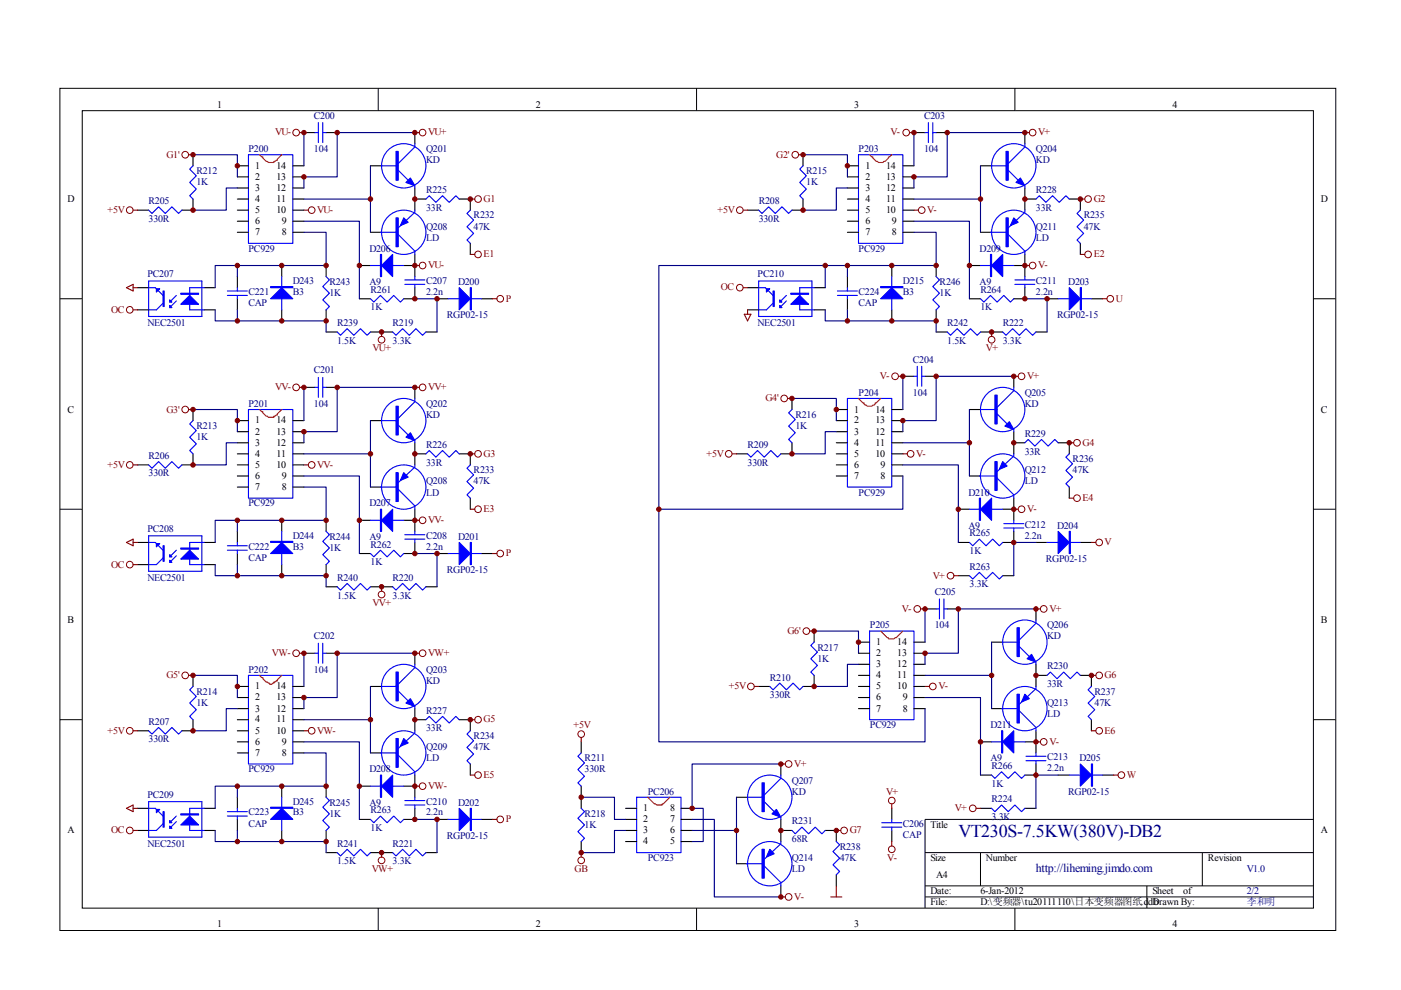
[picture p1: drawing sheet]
<svg xmlns="http://www.w3.org/2000/svg" width="297mm" height="210mm" viewBox="0 0 297 210" stroke-linecap="round" stroke-linejoin="round" font-family="sans-serif">
<g fill="none" stroke="#000" stroke-width=".21">
<path d="M12.7 18.7h270.5v178.6h-270.5zM80.2 18.7v4.7M147.7 18.7v4.7M215.2 18.7v4.7M17.4 23.5h261.1v169h-261.1zM12.7 63.3h4.7M278.4 63.3h4.7M12.7 108h4.7M278.4 108h4.7M12.7 152.6h4.7M278.4 152.6h4.7M278.4 173.7h-82.3v18.8"/>
<path d="M80.2 192.5v4.7M147.7 192.5v4.7M196.1 180.8h82.3M196.1 187.8h82.3M196.1 190.2h82.3M207.9 180.8v7M215.2 192.5v4.7M243.2 187.8v4.7M254.9 180.8v7"/>
</g>
<g fill="none" stroke="#00f" stroke-width=".23">
<path d="M40.9 35.2l-.7 .7 1.4 1.4-1.4 1.4 1.4 1.4-1.4 1.4 .7 .7M52.7 32.8h9.4v18.8h-9.4zM66.8 28.1h.7M67.5 26v4.2M68.4 28.1h.7M68.4 26v4.2M80.9 35.2h3.5M84.4 36.1l2.1 2.1M88 30.5v.7l-3.6 3.5M88 39.4v.5M170.3 35.2l-.7 .7 1.4 1.4-1.4 1.4 1.4 1.4-1.4 1.4 .7 .7M182 32.8h9.4v18.8h-9.4z"/>
<path d="M196.1 28.1h.7M196.8 26v4.2M197.8 28.1h.7M197.8 26v4.2M210.2 35.2h3.6M213.8 36.1l2.1 2.1M217.3 30.5v.7l-3.5 3.5M217.3 39.4v.5M31.5 44.6l.7 .7 1.4-1.4 1.4 1.4 1.4-1.4 1.5 1.4 .7-.7M31.5 59.6h11.3v7.5h-11.3zM59.7 58.6v7.1M69.1 58.6l.7 .7-1.4 1.5 1.4 1.4-1.4 1.4 1.4 1.4-.7 .7"/>
<path d="M78.5 56.3h7.1M80.7 49.3h3.3M84.4 49.7l3.6 3.5v.7M85.8 59.3h4.3M88 44.6v.4l-3.6 3.3M88 58.6v.7M90.3 42.2l.7-.7 1.4 1.4 1.4-1.4 1.4 1.4 1.5-1.4 .7 .7M99.7 44.6l-.7 .7 1.4 1.4-1.4 1.4 1.4 1.4-1.4 1.4 .7 .7M160.9 44.6l.7 .7 1.4-1.4 1.4 1.4 1.4-1.4 1.4 1.4 .7-.7M160.9 59.6h11.2v7.5h-11.2zM189.1 58.6v7.1M198.5 58.6l.7 .7-1.4 1.5 1.4 1.4-1.4 1.4 1.4 1.4-.7 .7"/>
<path d="M207.9 56.3h7M210 49.3h3.3M213.8 49.7l3.5 3.5v.7M215.2 59.3h4.2M217.3 44.6v.4l-3.5 3.3M217.3 58.6v.7M219.6 42.2l.8-.7 1.4 1.4 1.4-1.4 1.4 1.4 1.4-1.4 .7 .7M229 44.6l-.7 .7 1.5 1.4-1.5 1.4 1.5 1.4-1.5 1.4 .7 .7M31.5 61h1.4l1.7 1.6M34.6 64.3l-1.4 1.4h-1.7M37.4 62.6l-1.4 1.4M37.4 63.8l-1.4 1.4"/>
<path d="M43.3 61h-3.1v4.7h3.1M48.2 61.7h4.2M48.2 62.6h4.2M50.3 61v.7M50.3 62.6v.7M71.5 70.4l.7 .7 1.4-1.4 1.4 1.4 1.4-1.4 1.4 1.4 .7-.7M78.5 63.3l.8 .7 1.4-1.4 1.4 1.4 1.4-1.4 1.4 1.4 .7-.7M83.2 70.4l.8 .7 1.4-1.4 1.4 1.4 1.4-1.4 1.4 1.4 .7-.7M85.8 60.3h4.3M88 60.3v.7M95 63.3h7.1M160.9 61h1.4l1.6 1.6"/>
<path d="M163.9 64.3l-1.4 1.4h-1.6M166.7 62.6l-1.4 1.4M166.7 63.8l-1.4 1.4M172.6 61h-3v4.7h3M177.6 61.7h4.2M177.6 62.6h4.2M179.7 61v.7M179.7 62.6v.7M193.8 79.8h.7M194.5 77.7v4.2M195.4 79.8h.7M195.4 77.7v4.2"/>
<path d="M200.8 70.4l.7 .7 1.4-1.4 1.5 1.4 1.4-1.4 1.4 1.4 .7-.7M207.9 63.3l.7 .7 1.4-1.4 1.4 1.4 1.4-1.4 1.4 1.4 .7-.7M212.6 70.4l.7 .7 1.4-1.4 1.4 1.4 1.4-1.4 1.4 1.4 .7-.7M215.2 60.3h4.2M217.3 60.3v.7M224.3 63.3h7.1M31.5 98.6l.7 .7 1.4-1.4 1.4 1.4 1.4-1.4 1.5 1.4 .7-.7M40.9 89.2l-.7 .7 1.4 1.4-1.4 1.4 1.4 1.4-1.4 1.4 .7 .7M52.7 86.8h9.4v18.8h-9.4zM66.8 82.1h.7M67.5 80v4.2M68.4 80v4.2"/>
<path d="M68.4 82.1h.7M80.9 89.2h3.5M84.4 90.1l2.1 2.1M88 84.5v.7l-3.6 3.5M88 98.6v.4l-3.6 3.3M88 93.4v.5M90.3 96.2l.7-.7 1.4 1.4 1.4-1.4 1.4 1.4 1.5-1.4 .7 .7M99.7 98.6l-.7 .7 1.4 1.4-1.4 1.4 1.4 1.4-1.4 1.4 .7 .7M158.5 96.2l.7 .7 1.4-1.4 1.4 1.4 1.4-1.4 1.5 1.4 .7-.7M167.9 86.8l-.7 .7 1.4 1.4-1.4 1.5 1.4 1.4-1.4 1.4 .7 .7M179.7 84.5h9.4v18.8h-9.4zM207.9 86.8h3.5"/>
<path d="M211.4 87.8l2.1 2.1M214.9 82.1v.7l-3.5 3.6M214.9 96.2v.5l-3.5 3.3M214.9 91.1v.4M217.3 93.9l.7-.7 1.4 1.4 1.4-1.4 1.4 1.4 1.4-1.4 .7 .7M226.7 96.2l-.7 .7 1.4 1.4-1.4 1.4 1.4 1.5-1.4 1.4 .7 .7M31.5 113.6h11.3v7.5h-11.3zM31.5 115h1.4l1.7 1.7M34.6 118.3l-1.4 1.4h-1.7M37.4 116.7l-1.4 1.4M37.4 117.8l-1.4 1.4M43.3 115h-3.1v4.7h3.1"/>
<path d="M48.2 115.7h4.2M48.2 116.7h4.2M50.3 115v.7M50.3 116.7v.7M59.7 112.7v7M69.1 112.7l.7 .7-1.4 1.4 1.4 1.4-1.4 1.4 1.4 1.4-.7 .7M78.5 117.4l.8 .7 1.4-1.4 1.4 1.4 1.4-1.4 1.4 1.4 .7-.7M78.5 110.3h7.1M80.7 103.3h3.3M84.4 103.7l3.6 3.6v.7M85.8 113.4h4.3M85.8 114.3h4.3"/>
<path d="M88 112.7v.7M88 114.3v.7M95 117.4h7.1M205.5 115l.7 .7 1.5-1.4 1.4 1.4 1.4-1.4 1.4 1.4 .7-.7M205.5 108h7.1M207.7 100.9h3.2M211.4 101.4l3.5 3.5v.7M212.8 111h4.3M212.8 112h4.3M214.9 110.3v.7M214.9 112v.7M222 115h7"/>
<path d="M66.8 138.5h.7M67.5 136.4v4.2M68.4 136.4v4.2M68.4 138.5h.7M71.5 124.4l.7 .7 1.4-1.4 1.4 1.4 1.4-1.4 1.4 1.4 .7-.7M83.2 124.4l.8 .7 1.4-1.4 1.4 1.4 1.4-1.4 1.4 1.4 .7-.7M172.6 136.2l-.7 .7 1.4 1.4-1.4 1.4 1.4 1.4-1.4 1.4 .7 .7M184.4 133.8h9.4v18.8h-9.4zM198.5 129.1h.7M199.2 127v4.2M200.1 129.1h.7M200.1 127v4.2"/>
<path d="M205.5 122.1l.7 .7 1.5-1.4 1.4 1.4 1.4-1.4 1.4 1.4 .7-.7M212.6 136.2h3.5M216.1 137.1l2.1 2.1M219.6 131.5v.7l-3.5 3.5M31.5 154.9l.7 .7 1.4-1.4 1.4 1.4 1.4-1.4 1.5 1.4 .7-.7M40.9 145.5l-.7 .8 1.4 1.4-1.4 1.4 1.4 1.4-1.4 1.4 .7 .7M52.7 143.2h9.4v18.8h-9.4zM80.7 159.6h3.3M80.9 145.5h3.5M84.4 146.5l2.1 2.1M88 140.9v.7l-3.6 3.5M88 154.9v.5l-3.6 3.3"/>
<path d="M88 149.8v.4M90.3 152.6l.7-.7 1.4 1.4 1.4-1.4 1.4 1.4 1.5-1.4 .7 .7M99.7 154.9l-.7 .7 1.4 1.5-1.4 1.4 1.4 1.4-1.4 1.4 .7 .7M123.2 159.6l-.7 .7 1.4 1.5-1.4 1.4 1.4 1.4-1.4 1.4 .7 .7M163.2 145.5l.7 .8 1.4-1.5 1.4 1.5 1.4-1.5 1.5 1.5 .7-.8M210.2 157.3h7.1M212.4 150.2h3.2M216.1 150.7l3.5 3.5v.7M219.6 145.5v.5l-3.5 3.3M219.6 140.4v.5M219.6 159.6v.7M222 143.2l.7-.7 1.4 1.4 1.4-1.4 1.4 1.4 1.4-1.4 .7 .7"/>
<path d="M231.4 145.5l-.7 .8 1.4 1.4-1.4 1.4 1.4 1.4-1.4 1.4 .7 .7M31.5 170h11.3v7.5h-11.3zM31.5 171.4h1.4l1.7 1.6M34.6 174.7l-1.4 1.4h-1.7M37.4 173l-1.4 1.4M37.4 174.2l-1.4 1.4M43.3 171.4h-3.1v4.7h3.1M48.2 172.1h4.2M48.2 173h4.2M50.3 171.4v.7M50.3 173v.7M59.7 169v7.1"/>
<path d="M69.1 169l.7 .7-1.4 1.4 1.4 1.5-1.4 1.4 1.4 1.4-.7 .7M78.5 173.7l.8 .7 1.4-1.4 1.4 1.4 1.4-1.4 1.4 1.4 .7-.7M78.5 166.7h7.1M84.4 160.1l3.6 3.5v.7M85.8 169.7h4.3M85.8 170.7h4.3M88 169v.7M88 170.7v.7M95 173.7h7.1M123.2 171.4l.7 .7-1.4 1.4 1.4 1.4-1.4 1.4 1.4 1.4-.7 .7M135 169h9.4v11.8h-9.4zM158.5 169h3.5"/>
<path d="M162 170l2.1 2.1M165.6 164.3v.7l-3.6 3.6M165.6 178.4v.5l-3.6 3.3M165.6 173.3v.4M167.9 176.1l.7 .7 1.4-1.4 1.4 1.4 1.4-1.4 1.5 1.4 .7-.7M177.3 178.4l.7 .7-1.4 1.4 1.4 1.5-1.4 1.4 1.4 1.4-.7 .7M187 174.4h4.2M187 175.4h4.2M189.1 173.7v.7M189.1 175.4v.7M210.2 164.3l.7 .7 1.5-1.4 1.4 1.4 1.4-1.4 1.4 1.4 .7-.7M210.2 171.4l.7 .7 1.5-1.4 1.4 1.4 1.4-1.4 1.4 1.4 .7-.7"/>
<path d="M217.5 160.3h4.3M217.5 161.3h4.3M219.6 161.3v.7M226.7 164.3h7.1M71.5 180.8l.7 .7 1.4-1.4 1.4 1.4 1.4-1.4 1.4 1.4 .7-.7M83.2 180.8l.8 .7 1.4-1.4 1.4 1.4 1.4-1.4 1.4 1.4 .7-.7M158.3 183.1h3.3M162 183.6l3.6 3.5v.7"/>
<circle cx="85.6" cy="35.2" r="4.7"/>
<circle cx="214.9" cy="35.2" r="4.7"/>
<circle cx="85.6" cy="49.2" r="4.7"/>
<circle cx="214.9" cy="49.2" r="4.7"/>
<circle cx="85.6" cy="89.2" r="4.7"/>
<circle cx="212.6" cy="86.8" r="4.7"/>
<circle cx="85.6" cy="103.3" r="4.7"/>
<circle cx="212.6" cy="100.9" r="4.7"/>
<circle cx="217.3" cy="136.2" r="4.7"/>
<circle cx="85.6" cy="159.6" r="4.7"/>
<circle cx="85.6" cy="145.5" r="4.7"/>
<circle cx="217.3" cy="150.2" r="4.7"/>
<circle cx="163.2" cy="169" r="4.7"/>
<circle cx="163.2" cy="183.1" r="4.7"/>
</g>
<g fill="none" stroke="#000" stroke-width=".23">
<path d="M40.9 32.8v2.4M50.3 35.2h2.4M50.3 37.5h2.4M50.3 39.9h2.4M62.1 35.2h2.3M62.1 37.5h2.3M62.1 39.9h2.3M64.4 28.1h2.4M69.1 28.1h2.4M78.5 35.2h2.4M88 28.1v2.4M88 39.9v4.7"/>
<path d="M170.3 32.8v2.4M179.7 35.2h2.3M179.7 37.5h2.3M179.7 39.9h2.3M191.4 35.2h2.4M191.4 37.5h2.4M191.4 39.9h2.4M193.8 28.1h2.3M198.5 28.1h2.3M207.9 35.2h2.3M217.3 28.1v2.4M217.3 39.9v4.7"/>
<path d="M29.2 44.6h2.3M40.9 42.2v2.4h-2.3M50.3 42.2h2.4M50.3 44.6h2.4M50.3 46.9h2.4M50.3 49.3h2.4M50.3 58.6v2.4M59.7 56.3v2.3M62.1 42.2h2.3M62.1 44.6h2.3M62.1 46.9h2.3M62.1 49.3h2.3"/>
<path d="M69.1 56.3v2.3M76.2 56.3h2.3M78.5 49.3h2.4M85.6 56.3h2.4M88 42.2h2.3M88 53.9v4.7M97.4 42.2h2.3v2.4M99.7 51.6v2.3M158.5 44.6h2.4M170.3 42.2v2.4h-2.4M179.7 42.2h2.3M179.7 44.6h2.3"/>
<path d="M179.7 46.9h2.3M179.7 49.3h2.3M179.7 58.6v2.4M189.1 56.3v2.3M191.4 42.2h2.4M191.4 44.6h2.4M191.4 46.9h2.4M191.4 49.3h2.4M198.5 56.3v2.3M205.5 56.3h2.4M207.9 49.3h2.3M214.9 56.3h2.4"/>
<path d="M217.3 42.2h2.3M217.3 53.9v4.7M226.7 42.2h2.3v2.4M229 51.6v2.3M29.2 65.7h2.3M29.2 61h2.3M43.3 65.7h2.3M43.3 61h2.3M50.3 63.3v2.4M59.7 65.7v2.3M69.1 70.4h2.4M69.1 65.7v2.3"/>
<path d="M76.2 63.3h2.3M78.5 70.4h4.7M88 61v2.3h-2.4M90.3 70.4h2.4M92.7 63.3h2.3M102.1 63.3h2.3M158.5 65.7h2.4M158.5 61h2.4M172.6 65.7h2.4M172.6 61h2.4M179.7 63.3v2.4M189.1 65.7v2.3"/>
<path d="M191.4 79.8h2.4M196.1 79.8h2.4M198.5 70.4h2.3M198.5 65.7v2.3M205.5 63.3h2.4M207.9 70.4h4.7M214.9 79.8v2.3M217.3 61v2.3h-2.4M219.6 70.4h2.4M222 63.3h2.3M231.4 63.3h2.4M29.2 98.6h2.3"/>
<path d="M40.9 86.8v2.4M40.9 96.2v2.4h-2.3M50.3 89.2h2.4M50.3 91.5h2.4M50.3 93.9h2.4M50.3 96.2h2.4M50.3 98.6h2.4M62.1 89.2h2.3M62.1 91.5h2.3M62.1 93.9h2.3M62.1 96.2h2.3M62.1 98.6h2.3"/>
<path d="M64.4 82.1h2.4M69.1 82.1h2.4M78.5 89.2h2.4M88 82.1v2.4M88 93.9v4.7M88 96.2h2.3M97.4 96.2h2.3v2.4M156.2 96.2h2.3M167.9 93.9v2.3h-2.3M167.9 84.5v2.3M177.3 89.2h2.4M177.3 91.5h2.4"/>
<path d="M177.3 93.9h2.4M177.3 96.2h2.4M177.3 98.6h2.4M177.3 86.8h2.4M189.1 89.2h2.3M189.1 91.5h2.3M189.1 93.9h2.3M189.1 96.2h2.3M189.1 98.6h2.3M189.1 86.8h2.3M205.5 86.8h2.4M214.9 93.9h2.4"/>
<path d="M214.9 91.5v4.7M224.3 93.9h2.4v2.3M29.2 119.7h2.3M29.2 115h2.3M43.3 119.7h2.3M43.3 115h2.3M50.3 112.7v2.3M50.3 117.4v2.3M50.3 100.9h2.4M50.3 103.3h2.4M59.7 110.3v2.4M59.7 119.7v2.4"/>
<path d="M62.1 100.9h2.3M62.1 103.3h2.3M69.1 110.3v2.4M69.1 119.7v2.4M76.2 117.4h2.3M76.2 110.3h2.3M78.5 103.3h2.4M85.6 110.3h2.4M88 108v4.7M88 115v2.4h-2.4M92.7 117.4h2.3M99.7 105.6v2.4"/>
<path d="M102.1 117.4h2.3M177.3 100.9h2.4M189.1 100.9h2.3M203.2 115h2.3M203.2 108h2.3M205.5 100.9h2.4M212.6 108h2.3M214.9 112.7v2.3h-2.3M214.9 105.6v4.7M219.6 115h2.4M226.7 103.3v2.3M229 115h2.4"/>
<path d="M64.4 138.5h2.4M69.1 124.4h2.4M69.1 138.5h2.4M78.5 124.4h4.7M88 138.5v2.4M90.3 124.4h2.4M172.6 133.8v2.4M182 138.5h2.4M182 136.2h2.4M193.8 138.5h2.3M193.8 136.2h2.3M196.1 129.1h2.4"/>
<path d="M200.8 129.1h2.4M203.2 122.1h2.3M210.2 136.2h2.4M212.6 122.1h2.3M219.6 129.1v2.4M29.2 154.9h2.3M40.9 143.2v2.3M40.9 152.6v2.3h-2.3M50.3 145.5h2.4M50.3 147.9h2.4M50.3 150.2h2.4M50.3 152.6h2.4"/>
<path d="M50.3 154.9h2.4M50.3 157.3h2.4M50.3 159.6h2.4M62.1 145.5h2.3M62.1 147.9h2.3M62.1 150.2h2.3M62.1 152.6h2.3M62.1 154.9h2.3M62.1 157.3h2.3M62.1 159.6h2.3M78.5 145.5h2.4M78.5 159.6h2.4"/>
<path d="M88 150.2v4.7M88 152.6h2.3M97.4 152.6h2.3v2.3M123.2 157.3v2.3M160.9 145.5h2.3M172.6 143.2v2.3h-2.3M182 145.5h2.4M182 147.9h2.4M182 150.2h2.4M182 140.9h2.4M182 143.2h2.4M193.8 145.5h2.3"/>
<path d="M193.8 147.9h2.3M193.8 150.2h2.3M193.8 140.9h2.3M193.8 143.2h2.3M207.9 157.3h2.3M210.2 150.2h2.4M217.3 157.3h2.3M219.6 143.2h2.4M219.6 140.9v4.6M219.6 154.9v4.7M229 143.2h2.4v2.3M231.4 152.6v2.3"/>
<path d="M29.2 176.1h2.3M29.2 171.4h2.3M43.3 176.1h2.3M43.3 171.4h2.3M50.3 169v2.4M50.3 173.7v2.4M59.7 166.7v2.3M59.7 176.1v2.3M69.1 166.7v2.3M69.1 176.1v2.3M76.2 173.7h2.3M76.2 166.7h2.3"/>
<path d="M85.6 166.7h2.4M88 164.3v4.7M88 171.4v2.3h-2.4M92.7 173.7h2.3M99.7 162v2.3M102.1 173.7h2.3M123.2 166.7v4.7M123.2 178.4v2.4M132.6 173.7h2.4M132.6 176.1h2.4M132.6 171.4h2.4M132.6 178.4h2.4"/>
<path d="M144.4 173.7h2.3M144.4 176.1h2.3M144.4 171.4h2.3M144.4 178.4h2.3M156.2 169h2.3M165.6 176.1h2.3M165.6 162v2.3M165.6 173.7v4.7M175 176.1h2.3v2.3M189.1 171.4v2.3M189.1 176.1v2.3M207.9 171.4h2.3"/>
<path d="M207.9 164.3h2.3M217.3 171.4h2.3M219.6 162v2.3h-2.3M224.3 164.3h2.4M233.8 164.3h2.3M69.1 180.8h2.4M78.5 180.8h4.7M90.3 180.8h2.4M156.2 183.1h2.3M165.6 187.8v2.4M177.3 185.5v2.3"/>
</g>
<path d="M55 32.8l.5 .5h.2v.2l.5 .5a2.19 2.19 0 0 0 1.9 .5v-.3l.7-.2v-.3l.9-.9M184.4 32.8l.4 .5h.3a1.74 1.74 0 0 0 1.6 1.2 1.74 1.74 0 0 0 1.7-1.2h.2l.5-.5M55 86.8l.5 .5h.2v.2l.5 .5a2.17 2.17 0 0 0 1.9 .5v-.3l.7-.2v-.2l.9-1M182 84.5l1 .9h.2a1.17 1.17 0 0 0 1.9 .5h.2l.2-.5h.3l.9-.9M186.7 133.8l1.4 1.4h.3v.2a2.17 2.17 0 0 0 2.1-.7l.9-.9M55 143.2l.5 .5h.2v.2l.7 .7 .7 .2v.3h.5l.5-.3v-.2l.7-.2v-.3l.9-.9M137.3 169l.3 .3a3.7 3.7 0 0 0 1.9 1.4h.9v-.3h.2l1.4-1.4" fill="none" stroke="#f00" stroke-width=".23"/>
<g fill="#00f" stroke="#00f" stroke-width=".23">
<path d="M86.1 38.7l.9-1 1 1.7z"/>
<path d="M85.6 46.2l.9 .9-1.6 .7z"/>
<path d="M97.4 61l2.3 2.3-2.3 2.4z"/>
<path d="M80.9 56.3l2.3-2.4v4.7z"/>
<path d="M38.3 64.5l1.9-1.9 1.9 1.9z"/>
<path d="M36 64.8l.4 .4h-.4z"/>
<path d="M36 63.6l.4 .4h-.4z"/>
<path d="M33.2 61.2h.7l-.7 .7z"/>
<path d="M57.4 63.3l2.3-2.3 2.4 2.3z"/>
<path d="M87 91.8l1 1.6-1.9-.7z"/>
<path d="M85.6 100.2l.9 1-1.6 .7z"/>
<path d="M97.4 115l2.3 2.4-2.3 2.3z"/>
<path d="M83.2 108v4.7l-2.3-2.4z"/>
<path d="M38.3 118.5l1.9-1.8 1.9 1.8z"/>
<path d="M36 118.8l.4 .4h-.4z"/>
<path d="M36 117.6l.4 .5h-.4z"/>
<path d="M33.2 115.3h.7l-.7 .7z"/>
<path d="M57.4 117.4l2.3-2.4 2.4 2.4z"/>
<path d="M86.1 149.1l.9-1 1 1.7z"/>
<path d="M85.6 156.6l.9 .9-1.6 .7z"/>
<path d="M97.4 171.4l2.3 2.3-2.3 2.4z"/>
<path d="M83.2 164.3v4.7l-2.3-2.3z"/>
<path d="M38.3 174.9l1.9-1.9 1.9 1.9z"/>
<path d="M36 175.1l.4 .5h-.4z"/>
<path d="M36 174l.4 .4h-.4z"/>
<path d="M33.2 171.6h.7l-.7 .7z"/>
<path d="M57.4 173.7l2.3-2.3 2.4 2.3z"/>
<path d="M215.4 38.7l.9-1 1 1.7z"/>
<path d="M214.9 46.2l1 .9-1.7 .7z"/>
<path d="M226.7 61l2.3 2.3-2.3 2.4z"/>
<path d="M210.2 56.3l2.4-2.4v4.7z"/>
<path d="M167.7 64.5l1.9-1.9 1.8 1.9z"/>
<path d="M165.3 64.8l.5 .4h-.5z"/>
<path d="M165.3 63.6l.5 .4h-.5z"/>
<path d="M162.5 61.2h.7l-.7 .7z"/>
<path d="M186.7 63.3l2.4-2.3 2.3 2.3z"/>
<path d="M218.7 138.7l.9 1.7-1.8-.7z"/>
<path d="M217.3 147.2l.9 .9-1.6 .7z"/>
<path d="M229 162l2.4 2.3-2.4 2.4z"/>
<path d="M212.6 157.3l2.3-2.4v4.7z"/>
<path d="M213.1 90.4l.9-1 .9 1.7z"/>
<path d="M212.6 97.9l.9 .9-1.6 .7z"/>
<path d="M224.3 112.7l2.4 2.3-2.4 2.4z"/>
<path d="M207.9 108l2.3-2.4v4.7z"/>
<path d="M164.6 171.6l1 1.7-1.9-.7z"/>
<path d="M163.2 180.1l.9 .9-1.6 .7z"/>
<path d="M84 32.1h.4v6.1h-.4z" fill-rule="evenodd"/>
<path d="M84 46.2h.4v6.1h-.4z" fill-rule="evenodd"/>
<path d="M99.7 61h.2v4.7h-.2z" fill-rule="evenodd"/>
<path d="M80.7 53.9h.2v4.7h-.2z" fill-rule="evenodd"/>
<path d="M38.3 62.2h3.8v.2h-3.8z" fill-rule="evenodd"/>
<path d="M34.6 61.7h.2v3.3h-.2z" fill-rule="evenodd"/>
<path d="M57.4 60.8h4.7v.2h-4.7z" fill-rule="evenodd"/>
<path d="M84 86.1h.4v6.1h-.4z" fill-rule="evenodd"/>
<path d="M84 100.2h.4v6.1h-.4z" fill-rule="evenodd"/>
<path d="M99.7 115h.2v4.7h-.2z" fill-rule="evenodd"/>
<path d="M80.7 108h.2v4.7h-.2z" fill-rule="evenodd"/>
<path d="M38.3 116.2h3.8v.2h-3.8z" fill-rule="evenodd"/>
<path d="M34.6 115.7h.2v3.3h-.2z" fill-rule="evenodd"/>
<path d="M57.4 114.8h4.7v.2h-4.7z" fill-rule="evenodd"/>
<path d="M84 142.5h.4v6.1h-.4z" fill-rule="evenodd"/>
<path d="M84 156.6h.4v6.1h-.4z" fill-rule="evenodd"/>
<path d="M99.7 171.4h.2v4.7h-.2z" fill-rule="evenodd"/>
<path d="M80.7 164.3h.2v4.7h-.2z" fill-rule="evenodd"/>
<path d="M38.3 172.6h3.8v.2h-3.8z" fill-rule="evenodd"/>
<path d="M34.6 172.1h.2v3.3h-.2z" fill-rule="evenodd"/>
<path d="M57.4 171.1h4.7v.3h-4.7z" fill-rule="evenodd"/>
<path d="M213.3 32.1h.5v6.1h-.5z" fill-rule="evenodd"/>
<path d="M213.3 46.2h.5v6.1h-.5z" fill-rule="evenodd"/>
<path d="M229 61h.3v4.7h-.3z" fill-rule="evenodd"/>
<path d="M210 53.9h.2v4.7h-.2z" fill-rule="evenodd"/>
<path d="M167.7 62.2h3.7v.2h-3.7z" fill-rule="evenodd"/>
<path d="M163.9 61.7h.2v3.3h-.2z" fill-rule="evenodd"/>
<path d="M186.7 60.8h4.7v.2h-4.7z" fill-rule="evenodd"/>
<path d="M215.6 133.1h.5v6.1h-.5z" fill-rule="evenodd"/>
<path d="M215.6 147.2h.5v6.1h-.5z" fill-rule="evenodd"/>
<path d="M231.4 162h.2v4.7h-.2z" fill-rule="evenodd"/>
<path d="M212.4 154.9h.2v4.7h-.2z" fill-rule="evenodd"/>
<path d="M210.9 83.8h.5v6.1h-.5z" fill-rule="evenodd"/>
<path d="M210.9 97.9h.5v6.1h-.5z" fill-rule="evenodd"/>
<path d="M226.7 112.7h.2v4.7h-.2z" fill-rule="evenodd"/>
<path d="M207.7 105.6h.2v4.7h-.2z" fill-rule="evenodd"/>
<path d="M161.6 166h.4v6.1h-.4z" fill-rule="evenodd"/>
<path d="M161.6 180.1h.4v6.1h-.4z" fill-rule="evenodd"/>
</g>
<g fill="none" stroke="#800000" stroke-width=".21">
<circle cx="39.3" cy="32.8" r=".71"/>
<circle cx="62.8" cy="28.1" r=".71"/>
<circle cx="89.6" cy="28.1" r=".7"/>
<circle cx="168.6" cy="32.8" r=".71"/>
<circle cx="192.1" cy="28.1" r=".7"/>
<circle cx="218.9" cy="28.1" r=".7"/>
<circle cx="27.5" cy="44.6" r=".71"/>
<circle cx="66.1" cy="44.6" r=".7"/>
<circle cx="89.6" cy="56.3" r=".7"/>
<circle cx="101.4" cy="53.9" r=".7"/>
<circle cx="101.4" cy="42.2" r=".7"/>
<circle cx="156.9" cy="44.6" r=".7"/>
<circle cx="195.4" cy="44.6" r=".7"/>
<circle cx="218.9" cy="56.3" r=".7"/>
<circle cx="230.7" cy="53.9" r=".7"/>
<circle cx="230.7" cy="42.2" r=".7"/>
<circle cx="27.5" cy="65.7" r=".71"/>
<circle cx="80.9" cy="72" r=".71"/>
<circle cx="106.1" cy="63.3" r=".71"/>
<circle cx="156.9" cy="61" r=".7"/>
<circle cx="189.8" cy="79.8" r=".71"/>
<circle cx="210.2" cy="72" r=".71"/>
<circle cx="216.6" cy="79.8" r=".71"/>
<circle cx="235.4" cy="63.3" r=".7"/>
<circle cx="27.5" cy="98.6" r=".71"/>
<circle cx="39.3" cy="86.8" r=".71"/>
<circle cx="62.8" cy="82.1" r=".71"/>
<circle cx="66.1" cy="98.6" r=".71"/>
<circle cx="89.6" cy="82.1" r=".71"/>
<circle cx="101.4" cy="96.2" r=".71"/>
<circle cx="154.5" cy="96.2" r=".71"/>
<circle cx="166.3" cy="84.5" r=".71"/>
<circle cx="193.1" cy="96.2" r=".71"/>
<circle cx="228.3" cy="93.9" r=".71"/>
<circle cx="27.5" cy="119.7" r=".71"/>
<circle cx="89.6" cy="110.3" r=".71"/>
<circle cx="101.4" cy="108" r=".7"/>
<circle cx="106.1" cy="117.4" r=".71"/>
<circle cx="216.6" cy="108" r=".71"/>
<circle cx="228.3" cy="105.6" r=".71"/>
<circle cx="233" cy="115" r=".71"/>
<circle cx="62.8" cy="138.5" r=".71"/>
<circle cx="80.9" cy="126.1" r=".71"/>
<circle cx="89.6" cy="138.5" r=".7"/>
<circle cx="171" cy="133.8" r=".71"/>
<circle cx="194.5" cy="129.1" r=".71"/>
<circle cx="201.5" cy="122.1" r=".71"/>
<circle cx="221.3" cy="129.1" r=".71"/>
<circle cx="27.5" cy="154.9" r=".71"/>
<circle cx="39.3" cy="143.2" r=".71"/>
<circle cx="66.1" cy="154.9" r=".7"/>
<circle cx="101.4" cy="152.6" r=".7"/>
<circle cx="123.2" cy="155.6" r=".7"/>
<circle cx="159.2" cy="145.5" r=".71"/>
<circle cx="197.8" cy="145.5" r=".71"/>
<circle cx="221.3" cy="157.3" r=".71"/>
<circle cx="233" cy="143.2" r=".71"/>
<circle cx="233" cy="154.9" r=".71"/>
<circle cx="27.5" cy="176.1" r=".71"/>
<circle cx="89.6" cy="166.7" r=".7"/>
<circle cx="101.4" cy="164.3" r=".7"/>
<circle cx="106.1" cy="173.7" r=".71"/>
<circle cx="167.2" cy="162" r=".71"/>
<circle cx="179" cy="176.1" r=".71"/>
<circle cx="189.1" cy="169.7" r=".7"/>
<circle cx="206.2" cy="171.4" r=".71"/>
<circle cx="237.8" cy="164.3" r=".71"/>
<circle cx="80.9" cy="182.4" r=".71"/>
<circle cx="123.2" cy="182.4" r=".7"/>
<circle cx="167.2" cy="190.2" r=".71"/>
<circle cx="189.1" cy="180.1" r=".7"/>
</g>
<g fill="none" stroke="#800000" stroke-width=".23">
<path d="M40 32.8h.9M63.5 28.1h.9M88 28.1h.9M169.3 32.8h1M192.8 28.1h1M217.3 28.1h.9M28.2 44.6h1M64.4 44.6h1M88 56.3h.9M99.7 53.9h1M99.7 42.2h1M157.6 44.6h.9"/>
<path d="M193.8 44.6h.9M217.3 56.3h.9M229 53.9h1M229 42.2h1M26.8 61l1.4-.7v1.4zM28.2 65.7h1M28.2 61h1M80.9 70.4v.9M104.4 63.3h1M157.6 61h.9M157.8 66.6h1.4l-.7 1.4zM158.5 65.7v.9"/>
<path d="M190.5 79.8h.9M210.2 70.4v.9M214.9 79.8h1M233.8 63.3h.9M28.2 98.6h1M40 86.8h.9M63.5 82.1h.9M64.4 98.6h1M88 82.1h.9M99.7 96.2h1M155.2 96.2h1M167 84.5h.9"/>
<path d="M191.4 96.2h1M226.7 93.9h.9M26.8 115l1.4-.7v1.4zM28.2 119.7h1M28.2 115h1M88 110.3h.9M99.7 108h1M104.4 117.4h1M214.9 108h1M226.7 105.6h.9M231.4 115h.9M63.5 138.5h.9"/>
<path d="M80.9 124.4v.9M88 138.5h.9M171.7 133.8h.9M195.2 129.1h.9M202.2 122.1h1M219.6 129.1h1M28.2 154.9h1M40 143.2h.9M64.4 154.9h1M99.7 152.6h1M123.2 156.4v.9M159.9 145.5h1"/>
<path d="M196.1 145.5h1M219.6 157.3h1M231.4 154.9h.9M231.4 143.2h.9M26.8 171.4l1.4-.7v1.4zM28.2 176.1h1M28.2 171.4h1M88 166.7h.9M99.7 164.3h1M104.4 173.7h1M165.6 162h.9M177.3 176.1h1"/>
<path d="M189.1 170.4v1M189.1 178.4v1M206.9 171.4h1M236.1 164.3h.9M80.9 180.8v.9M123.2 180.8v.9M165.6 190.2h.9M176.1 190.2h2.4M177.3 187.8v2.4"/>
</g>
<g fill="none" stroke="#000080" stroke-width=".23">
<path d="M40.9 32.8h9.4v4.7M50.3 39.9h-2.3v4.7h-7.1M64.4 28.1v7.1M78.5 35.2v14.1M88 28.1h-16.5v9.4h-7.1v2.4M170.3 32.8h9.4v4.7M179.7 39.9h-2.4v4.7h-7M193.8 28.1v7.1M207.9 35.2v14.1M217.3 28.1h-16.5v9.4h-7v2.4M50.3 56.3v2.3M64.4 46.9h11.8v16.4"/>
<path d="M64.4 49.3h4.7v7h-23.5v4.7M64.4 42.2h14.1M175 56.3h-35.3v101h56.4v-7.1M179.7 56.3v2.3M193.8 46.9h11.7v16.4M193.8 49.3h4.7v7h-23.5v4.7M193.8 42.2h14.1M45.6 65.7v2.3h23.5v2.4M50.3 65.7v2.3M88 63.3h4.7v7.1M175 65.7v2.3h23.5v2.4M179.7 65.7v2.3"/>
<path d="M191.4 79.8v7M214.9 79.8h-16.4v9.4h-7.1v2.3M217.3 63.3h4.7v7.1M40.9 86.8h9.4v4.7M50.3 93.9h-2.3v4.7h-7.1M64.4 82.1v7.1M64.4 96.2h14.1M78.5 89.2v14.1M88 82.1h-16.5v9.4h-7.1v2.4M167.9 84.5h9.4v4.7M177.3 91.5h-2.3v4.7h-7.1M191.4 98.6h11.8v16.4"/>
<path d="M191.4 93.9h14.1M205.5 86.8v14.1M45.6 119.7v2.4h23.5v2.3M50.3 110.3v2.4M50.3 119.7v2.4M64.4 100.9h11.8v16.5M64.4 103.3h4.7v7h-23.5v4.7M88 117.4h4.7v7M191.4 100.9v7.1h-51.7M219.6 115h-4.7v7.1M64.4 138.5v7M88 138.5h-16.5v9.4h-7.1v2.3"/>
<path d="M172.6 133.8h9.4v4.7M196.1 129.1v7.1M210.2 136.2v14M219.6 129.1h-16.4v9.4h-7.1v2.4M40.9 143.2h9.4v4.7M50.3 150.2h-2.3v4.7h-7.1M64.4 157.3h11.8v16.4M64.4 159.6h4.7v7.1h-23.5v4.7M64.4 152.6h14.1M78.5 145.5v14.1M182 140.9h-2.3v4.6h-7.1M196.1 147.9h11.8v16.4"/>
<path d="M196.1 143.2h14.1M45.6 176.1v2.3h23.5v2.4M50.3 166.7v2.3M50.3 176.1v2.3M88 173.7h4.7v7.1M123.2 169h7.1v4.7h2.3M132.6 176.1h-2.3v4.7h-7.1M146.7 173.7h4.7v16.5h14.2M146.7 176.1h9.5M156.2 169v14.1M165.6 162h-18.9v9.4h2.4v7h-2.4M224.3 164.3h-4.7v7.1"/>
</g>
<g fill="#800000" stroke="#800000" stroke-width=".21">
<circle cx="50.3" cy="35.2" r=".47"/>
<circle cx="64.4" cy="37.5" r=".47"/>
<circle cx="88" cy="28.1" r=".47"/>
<circle cx="88" cy="42.2" r=".47"/>
<circle cx="88" cy="56.3" r=".47"/>
<circle cx="40.9" cy="44.6" r=".47"/>
<circle cx="40.9" cy="32.8" r=".47"/>
<circle cx="99.7" cy="42.2" r=".47"/>
<circle cx="88" cy="63.3" r=".47"/>
<circle cx="64.4" cy="28.1" r=".47"/>
<circle cx="80.9" cy="70.4" r=".47"/>
<circle cx="69.1" cy="56.3" r=".47"/>
<circle cx="69.1" cy="68" r=".47"/>
<circle cx="92.7" cy="63.3" r=".47"/>
<circle cx="76.2" cy="56.3" r=".47"/>
<circle cx="78.5" cy="42.2" r=".47"/>
<circle cx="59.7" cy="68" r=".47"/>
<circle cx="59.7" cy="56.3" r=".47"/>
<circle cx="71.5" cy="28.1" r=".47"/>
<circle cx="50.3" cy="56.3" r=".47"/>
<circle cx="50.3" cy="68" r=".47"/>
<circle cx="50.3" cy="89.2" r=".47"/>
<circle cx="64.4" cy="91.5" r=".47"/>
<circle cx="88" cy="96.2" r=".47"/>
<circle cx="40.9" cy="98.6" r=".47"/>
<circle cx="88" cy="117.4" r=".47"/>
<circle cx="69.1" cy="110.3" r=".47"/>
<circle cx="69.1" cy="122.1" r=".47"/>
<circle cx="92.7" cy="117.4" r=".47"/>
<circle cx="76.2" cy="110.3" r=".47"/>
<circle cx="78.5" cy="96.2" r=".47"/>
<circle cx="59.7" cy="122.1" r=".47"/>
<circle cx="59.7" cy="110.3" r=".47"/>
<circle cx="71.5" cy="82.1" r=".47"/>
<circle cx="50.3" cy="110.3" r=".47"/>
<circle cx="50.3" cy="122.1" r=".47"/>
<circle cx="50.3" cy="145.5" r=".47"/>
<circle cx="64.4" cy="147.9" r=".47"/>
<circle cx="88" cy="152.6" r=".47"/>
<circle cx="40.9" cy="154.9" r=".47"/>
<circle cx="88" cy="173.7" r=".47"/>
<circle cx="69.1" cy="166.7" r=".47"/>
<circle cx="69.1" cy="178.4" r=".47"/>
<circle cx="92.7" cy="173.7" r=".47"/>
<circle cx="76.2" cy="166.7" r=".47"/>
<circle cx="78.5" cy="152.6" r=".47"/>
<circle cx="59.7" cy="178.4" r=".47"/>
<circle cx="59.7" cy="166.7" r=".47"/>
<circle cx="71.5" cy="138.5" r=".47"/>
<circle cx="50.3" cy="166.7" r=".47"/>
<circle cx="50.3" cy="178.4" r=".47"/>
<circle cx="179.7" cy="35.2" r=".47"/>
<circle cx="193.8" cy="37.5" r=".47"/>
<circle cx="217.3" cy="42.2" r=".47"/>
<circle cx="170.3" cy="44.6" r=".47"/>
<circle cx="217.3" cy="63.3" r=".47"/>
<circle cx="198.5" cy="56.3" r=".47"/>
<circle cx="198.5" cy="68" r=".47"/>
<circle cx="222" cy="63.3" r=".47"/>
<circle cx="205.5" cy="56.3" r=".47"/>
<circle cx="207.9" cy="42.2" r=".47"/>
<circle cx="189.1" cy="68" r=".47"/>
<circle cx="189.1" cy="56.3" r=".47"/>
<circle cx="200.8" cy="28.1" r=".47"/>
<circle cx="179.7" cy="56.3" r=".47"/>
<circle cx="179.7" cy="68" r=".47"/>
<circle cx="182" cy="136.2" r=".47"/>
<circle cx="196.1" cy="138.5" r=".47"/>
<circle cx="219.6" cy="143.2" r=".47"/>
<circle cx="172.6" cy="145.5" r=".47"/>
<circle cx="210.2" cy="143.2" r=".47"/>
<circle cx="203.2" cy="129.1" r=".47"/>
<circle cx="175" cy="56.3" r=".47"/>
<circle cx="207.9" cy="157.3" r=".47"/>
<circle cx="219.6" cy="164.3" r=".47"/>
<circle cx="170.3" cy="32.8" r=".47"/>
<circle cx="172.6" cy="133.8" r=".47"/>
<circle cx="196.1" cy="129.1" r=".47"/>
<circle cx="219.6" cy="157.3" r=".47"/>
<circle cx="231.4" cy="143.2" r=".47"/>
<circle cx="219.6" cy="129.1" r=".47"/>
<circle cx="210.2" cy="70.4" r=".47"/>
<circle cx="217.3" cy="56.3" r=".47"/>
<circle cx="229" cy="42.2" r=".47"/>
<circle cx="40.9" cy="86.8" r=".47"/>
<circle cx="40.9" cy="143.2" r=".47"/>
<circle cx="64.4" cy="138.5" r=".47"/>
<circle cx="80.9" cy="180.8" r=".47"/>
<circle cx="88" cy="166.7" r=".47"/>
<circle cx="88" cy="138.5" r=".47"/>
<circle cx="99.7" cy="152.6" r=".47"/>
<circle cx="99.7" cy="96.2" r=".47"/>
<circle cx="88" cy="82.1" r=".47"/>
<circle cx="64.4" cy="82.1" r=".47"/>
<circle cx="88" cy="110.3" r=".47"/>
<circle cx="80.9" cy="124.4" r=".47"/>
<circle cx="165.6" cy="176.1" r=".47"/>
<circle cx="177.3" cy="176.1" r=".47"/>
<circle cx="123.2" cy="169" r=".47"/>
<circle cx="123.2" cy="180.8" r=".47"/>
<circle cx="156.1" cy="176.1" r=".47"/>
<circle cx="146.7" cy="171.4" r=".47"/>
<circle cx="165.6" cy="162" r=".47"/>
<circle cx="165.6" cy="190.2" r=".47"/>
<circle cx="193.8" cy="28.1" r=".47"/>
<circle cx="217.3" cy="28.1" r=".47"/>
<circle cx="191.4" cy="89.2" r=".47"/>
<circle cx="177.3" cy="86.8" r=".47"/>
<circle cx="214.9" cy="79.8" r=".47"/>
<circle cx="214.9" cy="93.9" r=".47"/>
<circle cx="214.9" cy="108" r=".47"/>
<circle cx="167.9" cy="96.2" r=".47"/>
<circle cx="167.9" cy="84.5" r=".47"/>
<circle cx="226.7" cy="93.9" r=".47"/>
<circle cx="214.9" cy="115" r=".47"/>
<circle cx="191.4" cy="79.8" r=".47"/>
<circle cx="203.2" cy="108" r=".47"/>
<circle cx="205.5" cy="93.9" r=".47"/>
<circle cx="198.5" cy="79.8" r=".47"/>
<circle cx="139.7" cy="108" r=".47"/>
</g>
<text font-size="3.8" fill="#000080" x="203.2" y="177.5">VT230S-7.5KW(380V)-DB2</text>
<text font-size="2.5" fill="#000080" x="219.6" y="184.8">http://liheming.jimdo.com</text>
<g font-size="2.1">
<text x="46.1" y="22.9">1</text>
<text x="113.6" y="22.9">2</text>
<text x="181.1" y="22.9">3</text>
<text x="248.6" y="22.9">4</text>
<text x="54.1" y="35.7">1</text>
<text x="58.6" y="35.7">14</text>
<text x="183.5" y="35.7">1</text>
<text x="187.9" y="35.7">14</text>
<text x="54.1" y="38.1">2</text>
<text x="54.1" y="40.5">3</text>
<text x="58.6" y="40.5">12</text>
<text x="58.6" y="38.1">13</text>
<text x="183.5" y="38.1">2</text>
<text x="183.5" y="40.5">3</text>
<text x="187.9" y="40.5">12</text>
<text x="187.9" y="38.1">13</text>
<text x="14.3" y="42.8">D</text>
<text x="54.1" y="42.8">4</text>
<text x="54.1" y="45.1">5</text>
<text x="54.1" y="47.5">6</text>
<text x="58.6" y="45.1">10</text>
<text x="58.6" y="42.8">11</text>
<text x="59.8" y="47.5">9</text>
<text x="183.5" y="42.8">4</text>
<text x="183.5" y="45.1">5</text>
<text x="183.5" y="47.5">6</text>
<text x="187.9" y="45.1">10</text>
<text x="187.9" y="42.8">11</text>
<text x="189.1" y="47.5">9</text>
<text x="280.1" y="42.8">D</text>
<text x="54.1" y="49.9">7</text>
<text x="59.8" y="49.9">8</text>
<text x="183.5" y="49.9">7</text>
<text x="189.1" y="49.9">8</text>
<text x="14.3" y="87.5">C</text>
<text x="54.1" y="89.8">1</text>
<text x="58.6" y="89.8">14</text>
<text x="181.1" y="87.5">1</text>
<text x="181.1" y="89.8">2</text>
<text x="185.6" y="89.8">13</text>
<text x="185.6" y="87.5">14</text>
<text x="280.1" y="87.5">C</text>
<text x="54.1" y="92.1">2</text>
<text x="54.1" y="94.5">3</text>
<text x="58.6" y="94.5">12</text>
<text x="58.6" y="92.1">13</text>
<text x="181.1" y="92.1">3</text>
<text x="181.1" y="94.5">4</text>
<text x="185.6" y="94.5">11</text>
<text x="185.6" y="92.1">12</text>
<text x="54.1" y="96.9">4</text>
<text x="54.1" y="99.2">5</text>
<text x="54.1" y="101.5">6</text>
<text x="58.6" y="99.2">10</text>
<text x="58.6" y="96.9">11</text>
<text x="59.8" y="101.5">9</text>
<text x="181.1" y="96.9">5</text>
<text x="181.1" y="99.2">6</text>
<text x="181.1" y="101.5">7</text>
<text x="185.6" y="96.9">10</text>
<text x="186.7" y="101.5">8</text>
<text x="186.7" y="99.2">9</text>
<text x="54.1" y="103.9">7</text>
<text x="59.8" y="103.9">8</text>
<text x="14.3" y="132.1">B</text>
<text x="185.8" y="136.8">1</text>
<text x="190.2" y="136.8">14</text>
<text x="280.1" y="132.1">B</text>
<text x="185.8" y="139.1">2</text>
<text x="185.8" y="141.5">3</text>
<text x="185.8" y="143.8">4</text>
<text x="190.2" y="143.8">11</text>
<text x="190.2" y="141.5">12</text>
<text x="190.2" y="139.1">13</text>
<text x="54.1" y="146.1">1</text>
<text x="54.1" y="148.5">2</text>
<text x="58.6" y="148.5">13</text>
<text x="58.6" y="146.1">14</text>
<text x="185.8" y="146.1">5</text>
<text x="185.8" y="148.5">6</text>
<text x="190.2" y="146.1">10</text>
<text x="191.4" y="148.5">9</text>
<text x="54.1" y="150.9">3</text>
<text x="54.1" y="153.2">4</text>
<text x="54.1" y="155.5">5</text>
<text x="58.6" y="155.5">10</text>
<text x="58.6" y="153.2">11</text>
<text x="58.6" y="150.9">12</text>
<text x="185.8" y="150.9">7</text>
<text x="191.4" y="150.9">8</text>
<text x="54.1" y="157.9">6</text>
<text x="54.1" y="160.3">7</text>
<text x="59.8" y="160.3">8</text>
<text x="59.8" y="157.9">9</text>
<text x="136.4" y="172">1</text>
<text x="142.1" y="172">8</text>
<text x="14.3" y="176.7">A</text>
<text x="136.4" y="174.3">2</text>
<text x="136.4" y="176.7">3</text>
<text x="136.4" y="179">4</text>
<text x="142.1" y="179">5</text>
<text x="142.1" y="176.7">6</text>
<text x="142.1" y="174.3">7</text>
<text x="197.3" y="175.5">Title</text>
<text x="280.1" y="176.7">A</text>
<text x="197.3" y="182.6">Size</text>
<text x="209" y="182.6">Number</text>
<text x="256.1" y="182.6">Revision</text>
<text x="197.3" y="189.6">Date:</text>
<text x="197.3" y="192">File:</text>
<text x="198.5" y="186.1">A4</text>
<text x="207.9" y="189.6">6-Jan-2012</text>
<text x="207.9" y="192">D:\变频器\tu20111110\日本变频器图纸.ddb</text>
<text x="244.3" y="189.6">Sheet</text>
<text x="244.3" y="192">Drawn By:</text>
<text x="250.9" y="189.6">of</text>
<text x="46.1" y="196.6">1</text>
<text x="113.6" y="196.6">2</text>
<text x="181.1" y="196.6">3</text>
<text x="248.6" y="196.6">4</text>
</g>
<g font-size="2.1" fill="#800000">
<text x="58.3" y="28.7">VU-</text>
<text x="90.8" y="28.7">VU+</text>
<text x="188.8" y="28.7">V-</text>
<text x="220.1" y="28.7">V+</text>
<text x="35.3" y="33.5">G1'</text>
<text x="164.6" y="33.5">G2'</text>
<text x="22.8" y="45.1">+5V</text>
<text x="67.2" y="45.1">VU-</text>
<text x="102.5" y="42.8">G1</text>
<text x="152.1" y="45.1">+5V</text>
<text x="196.6" y="45.1">V-</text>
<text x="231.9" y="42.8">G2</text>
<text x="90.8" y="56.9">VU-</text>
<text x="102.5" y="54.5">E1</text>
<text x="220.1" y="56.9">V-</text>
<text x="231.9" y="54.5">E2</text>
<text x="107.3" y="63.9">P</text>
<text x="152.8" y="61.6">OC</text>
<text x="236.6" y="63.9">U</text>
<text x="23.5" y="66.3">OC</text>
<text x="79" y="74.5">VU+</text>
<text x="209" y="74.5">V+</text>
<text x="58.3" y="82.7">VV-</text>
<text x="90.8" y="82.7">VV+</text>
<text x="186.5" y="80.4">V-</text>
<text x="217.8" y="80.4">V+</text>
<text x="35.3" y="87.5">G3'</text>
<text x="162.3" y="85.1">G4'</text>
<text x="229.5" y="94.5">G4</text>
<text x="22.8" y="99.2">+5V</text>
<text x="67.2" y="99.2">VV-</text>
<text x="102.5" y="96.9">G3</text>
<text x="149.8" y="96.9">+5V</text>
<text x="194.2" y="96.9">V-</text>
<text x="229.5" y="106.2">E4</text>
<text x="90.8" y="110.9">VV-</text>
<text x="102.5" y="108.6">E3</text>
<text x="217.8" y="108.6">V-</text>
<text x="107.3" y="118">P</text>
<text x="234.2" y="115.6">V</text>
<text x="23.5" y="120.3">OC</text>
<text x="197.8" y="122.7">V+</text>
<text x="79" y="128.5">VV+</text>
<text x="191.2" y="129.7">V-</text>
<text x="222.5" y="129.7">V+</text>
<text x="167" y="134.4">G6'</text>
<text x="35.3" y="143.8">G5'</text>
<text x="57.7" y="139.1">VW-</text>
<text x="90.8" y="139.1">VW+</text>
<text x="234.2" y="143.8">G6</text>
<text x="154.5" y="146.1">+5V</text>
<text x="199" y="146.1">V-</text>
<text x="22.8" y="155.5">+5V</text>
<text x="67.2" y="155.5">VW-</text>
<text x="102.5" y="153.2">G5</text>
<text x="121.6" y="154.4">+5V</text>
<text x="234.2" y="155.5">E6</text>
<text x="222.5" y="157.9">V-</text>
<text x="90.8" y="167.3">VW-</text>
<text x="102.5" y="164.9">E5</text>
<text x="168.4" y="162.6">V+</text>
<text x="238.9" y="164.9">W</text>
<text x="187.9" y="168.5">V+</text>
<text x="202.4" y="172">V+</text>
<text x="23.5" y="176.7">OC</text>
<text x="107.3" y="174.3">P</text>
<text x="180.2" y="176.7">G7</text>
<text x="78.8" y="184.9">VW+</text>
<text x="121.8" y="184.9">GB</text>
<text x="188.1" y="182.6">V-</text>
<text x="168.4" y="190.8">V-</text>
</g>
<g font-size="2.1" fill="#000080">
<text x="66.5" y="25.2">C200</text>
<text x="195.9" y="25.2">C203</text>
<text x="52.7" y="32.3">P200</text>
<text x="66.5" y="32.3">104</text>
<text x="90.3" y="32.3">Q201</text>
<text x="90.3" y="34.6">KD</text>
<text x="182" y="32.3">P203</text>
<text x="195.9" y="32.3">104</text>
<text x="219.6" y="32.3">Q204</text>
<text x="219.6" y="34.6">KD</text>
<text x="41.7" y="36.9">R212</text>
<text x="41.7" y="39.3">1K</text>
<text x="90.3" y="40.9">R225</text>
<text x="170.9" y="36.9">R215</text>
<text x="170.9" y="39.3">1K</text>
<text x="219.6" y="40.9">R228</text>
<text x="31.5" y="43.3">R205</text>
<text x="31.5" y="47">330R</text>
<text x="90.3" y="44.7">33R</text>
<text x="100.4" y="46.3">R232</text>
<text x="160.9" y="43.3">R208</text>
<text x="160.9" y="47">330R</text>
<text x="219.6" y="44.7">33R</text>
<text x="229.8" y="46.3">R235</text>
<text x="52.7" y="53.4">PC929</text>
<text x="78.3" y="53.4">D206</text>
<text x="90.3" y="48.7">Q208</text>
<text x="90.3" y="51.1">LD</text>
<text x="100.4" y="48.7">47K</text>
<text x="182" y="53.4">PC929</text>
<text x="207.7" y="53.4">D209</text>
<text x="219.6" y="48.7">Q211</text>
<text x="219.6" y="51.1">LD</text>
<text x="229.8" y="48.7">47K</text>
<text x="31.2" y="58.8">PC207</text>
<text x="160.6" y="58.8">PC210</text>
<text x="52.7" y="62.5">C221</text>
<text x="52.7" y="64.9">CAP</text>
<text x="62.1" y="60.2">D243</text>
<text x="62.1" y="62.5">B3</text>
<text x="69.8" y="60.5">R243</text>
<text x="69.8" y="62.8">1K</text>
<text x="78.3" y="60.5">A9</text>
<text x="78.6" y="62.1">R261</text>
<text x="78.6" y="65.8">1K</text>
<text x="90.3" y="60.2">C207</text>
<text x="90.3" y="62.5">2.2n</text>
<text x="97.1" y="60.5">D200</text>
<text x="182" y="62.5">C224</text>
<text x="182" y="64.9">CAP</text>
<text x="191.4" y="60.2">D215</text>
<text x="191.4" y="62.5">B3</text>
<text x="199.2" y="60.5">R246</text>
<text x="199.2" y="62.8">1K</text>
<text x="207.7" y="60.5">A9</text>
<text x="207.9" y="62.1">R264</text>
<text x="207.9" y="65.8">1K</text>
<text x="219.6" y="60.2">C211</text>
<text x="219.6" y="62.5">2.2n</text>
<text x="226.5" y="60.5">D203</text>
<text x="31.2" y="69.1">NEC2501</text>
<text x="71.5" y="69.1">R239</text>
<text x="83.2" y="69.1">R219</text>
<text x="94.7" y="67.5">RGP02-15</text>
<text x="160.6" y="69.1">NEC2501</text>
<text x="200.8" y="69.1">R242</text>
<text x="212.6" y="69.1">R222</text>
<text x="224.1" y="67.5">RGP02-15</text>
<text x="71.5" y="72.9">1.5K</text>
<text x="83.2" y="72.9">3.3K</text>
<text x="193.5" y="76.9">C204</text>
<text x="200.8" y="72.9">1.5K</text>
<text x="212.6" y="72.9">3.3K</text>
<text x="66.5" y="79.2">C201</text>
<text x="182" y="83.9">P204</text>
<text x="193.5" y="83.9">104</text>
<text x="217.3" y="83.9">Q205</text>
<text x="52.7" y="86.3">P201</text>
<text x="66.5" y="86.3">104</text>
<text x="90.3" y="86.3">Q202</text>
<text x="90.3" y="88.6">KD</text>
<text x="168.7" y="88.6">R216</text>
<text x="217.3" y="86.3">KD</text>
<text x="41.7" y="90.9">R213</text>
<text x="41.7" y="93.3">1K</text>
<text x="90.3" y="94.9">R226</text>
<text x="158.5" y="94.9">R209</text>
<text x="168.7" y="90.9">1K</text>
<text x="217.3" y="92.6">R229</text>
<text x="31.5" y="97.3">R206</text>
<text x="31.5" y="101">330R</text>
<text x="90.3" y="98.7">33R</text>
<text x="100.4" y="100.3">R233</text>
<text x="158.5" y="98.7">330R</text>
<text x="217.3" y="100.3">Q212</text>
<text x="217.3" y="96.4">33R</text>
<text x="227.4" y="98">R236</text>
<text x="227.4" y="100.3">47K</text>
<text x="52.7" y="107.4">PC929</text>
<text x="78.3" y="107.4">D207</text>
<text x="90.3" y="102.7">Q208</text>
<text x="90.3" y="105.1">LD</text>
<text x="100.4" y="102.7">47K</text>
<text x="182" y="105.1">PC929</text>
<text x="205.3" y="105.1">D210</text>
<text x="217.3" y="102.7">LD</text>
<text x="31.2" y="112.8">PC208</text>
<text x="205.3" y="112.1">A9</text>
<text x="205.6" y="113.7">R265</text>
<text x="217.3" y="111.9">C212</text>
<text x="224.1" y="112.1">D204</text>
<text x="52.7" y="116.6">C222</text>
<text x="52.7" y="118.9">CAP</text>
<text x="62.1" y="114.2">D244</text>
<text x="62.1" y="116.6">B3</text>
<text x="69.8" y="114.5">R244</text>
<text x="69.8" y="116.8">1K</text>
<text x="78.3" y="114.5">A9</text>
<text x="78.6" y="116.1">R262</text>
<text x="78.6" y="119.8">1K</text>
<text x="90.3" y="114.2">C208</text>
<text x="90.3" y="116.6">2.2n</text>
<text x="97.1" y="114.5">D201</text>
<text x="205.6" y="117.5">1K</text>
<text x="217.3" y="114.2">2.2n</text>
<text x="221.7" y="119.1">RGP02-15</text>
<text x="31.2" y="123.1">NEC2501</text>
<text x="71.5" y="123.1">R240</text>
<text x="83.2" y="123.1">R220</text>
<text x="94.7" y="121.5">RGP02-15</text>
<text x="205.6" y="120.7">R263</text>
<text x="205.6" y="124.6">3.3K</text>
<text x="71.5" y="126.9">1.5K</text>
<text x="83.2" y="126.9">3.3K</text>
<text x="198.2" y="126.2">C205</text>
<text x="66.5" y="135.6">C202</text>
<text x="173.3" y="137.9">R217</text>
<text x="184.4" y="133.2">P205</text>
<text x="198.2" y="133.2">104</text>
<text x="222" y="133.2">Q206</text>
<text x="222" y="135.6">KD</text>
<text x="52.7" y="142.6">P202</text>
<text x="66.5" y="142.6">104</text>
<text x="90.3" y="142.6">Q203</text>
<text x="173.3" y="140.3">1K</text>
<text x="222" y="141.9">R230</text>
<text x="41.7" y="147.3">R214</text>
<text x="41.7" y="149.7">1K</text>
<text x="90.3" y="145">KD</text>
<text x="163.2" y="144.3">R210</text>
<text x="163.2" y="148">330R</text>
<text x="222" y="149.7">Q213</text>
<text x="222" y="145.7">33R</text>
<text x="232.1" y="147.3">R237</text>
<text x="232.1" y="149.7">47K</text>
<text x="31.5" y="153.7">R207</text>
<text x="90.3" y="151.3">R227</text>
<text x="90.3" y="155">33R</text>
<text x="184.4" y="154.4">PC929</text>
<text x="210" y="154.4">D211</text>
<text x="222" y="152">LD</text>
<text x="31.5" y="157.4">330R</text>
<text x="90.3" y="159.1">Q209</text>
<text x="90.3" y="161.4">LD</text>
<text x="100.4" y="156.7">R234</text>
<text x="100.4" y="159.1">47K</text>
<text x="124" y="161.4">R211</text>
<text x="210" y="161.4">A9</text>
<text x="222" y="161.2">C213</text>
<text x="228.9" y="161.4">D205</text>
<text x="52.7" y="163.8">PC929</text>
<text x="78.3" y="163.8">D208</text>
<text x="124" y="163.8">330R</text>
<text x="167.9" y="166.1">Q207</text>
<text x="210.2" y="163.1">R266</text>
<text x="210.2" y="166.8">1K</text>
<text x="222" y="163.5">2.2n</text>
<text x="31.2" y="169.2">PC209</text>
<text x="52.7" y="172.9">C223</text>
<text x="62.1" y="170.6">D245</text>
<text x="62.1" y="172.9">B3</text>
<text x="69.8" y="170.8">R245</text>
<text x="69.8" y="173.2">1K</text>
<text x="78.3" y="170.8">A9</text>
<text x="78.6" y="172.5">R263</text>
<text x="90.3" y="170.6">C210</text>
<text x="90.3" y="172.9">2.2n</text>
<text x="97.1" y="170.8">D202</text>
<text x="124" y="173.2">R218</text>
<text x="137.3" y="168.5">PC206</text>
<text x="167.9" y="168.5">KD</text>
<text x="210.2" y="170.1">R224</text>
<text x="210.2" y="173.8">3.3K</text>
<text x="226.5" y="168.5">RGP02-15</text>
<text x="31.2" y="179.5">NEC2501</text>
<text x="52.7" y="175.3">CAP</text>
<text x="71.5" y="179.5">R241</text>
<text x="78.6" y="176.2">1K</text>
<text x="83.2" y="179.5">R221</text>
<text x="94.7" y="177.9">RGP02-15</text>
<text x="124" y="175.5">1K</text>
<text x="167.9" y="174.8">R231</text>
<text x="167.9" y="178.6">68R</text>
<text x="191.4" y="175.3">C206</text>
<text x="191.4" y="177.6">CAP</text>
<text x="71.5" y="183.2">1.5K</text>
<text x="83.2" y="183.2">3.3K</text>
<text x="137.3" y="182.6">PC923</text>
<text x="167.9" y="182.6">Q214</text>
<text x="167.9" y="184.9">LD</text>
<text x="178.1" y="180.2">R238</text>
<text x="178.1" y="182.6">47K</text>
<text x="264.3" y="184.9">V1.0</text>
<text x="264.3" y="189.6">2/2</text>
<text x="264.3" y="192">李和明</text>
</g>
</svg>
